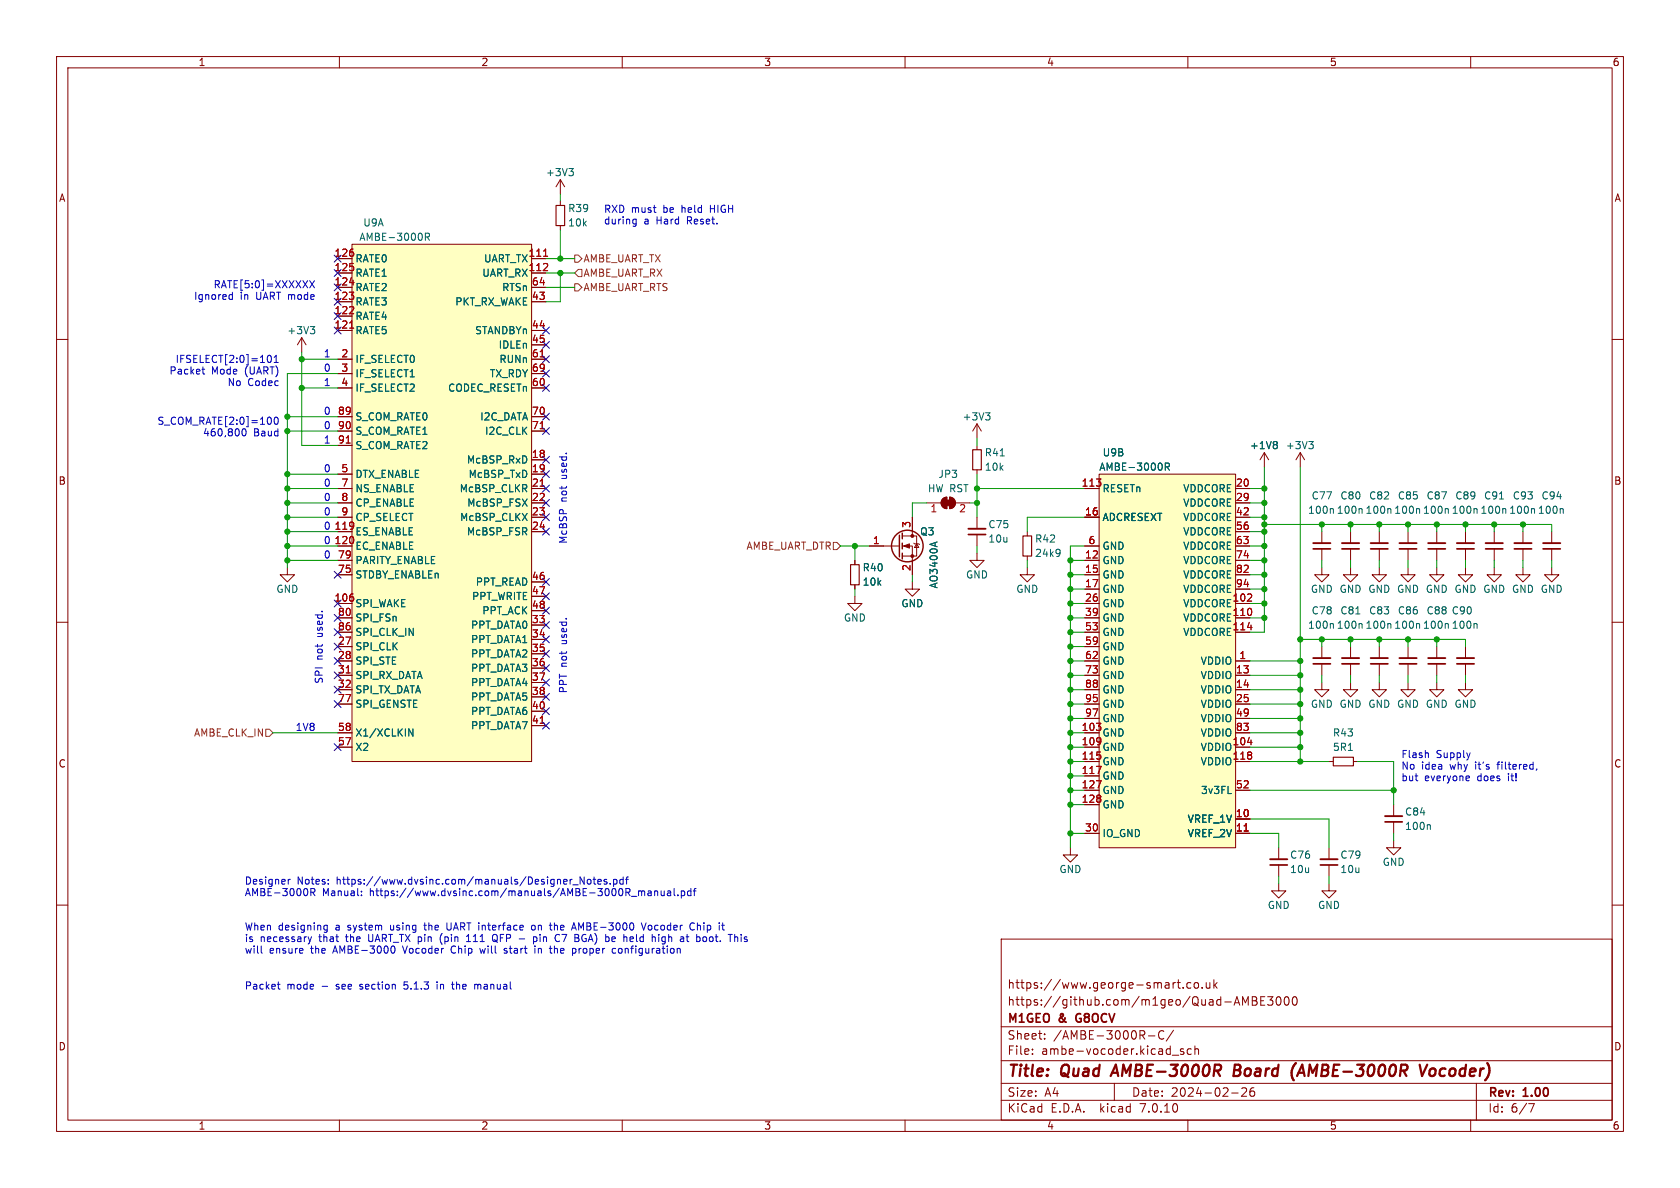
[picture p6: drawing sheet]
<svg xmlns="http://www.w3.org/2000/svg" width="297mm" height="210mm" viewBox="0 0 297 210" stroke-linecap="round" stroke-linejoin="round" font-family="sans-serif">
<g fill="none" stroke="#840000" stroke-width=".18">
<path d="M10 10h277v190h-277zM12 12h273v186h-273zM60 10v2M110 10v2M160 10v2M210 10v2M260 10v2M99.1 31.8l-.8 1.2M99.1 31.8v2.5M99.1 35.6v.7M99.1 39.9v.7M99.1 31.8l.7 1.2"/>
<path d="M10 60h2M53.3 59.7l-.7 1.3M53.3 59.7v2.5M53.3 59.7l.8 1.3M62.2 43.2h31.8v91.4h-31.8zM94 53.3h2.5M94 58.4h2.5M94 50.8h2.5M285 60h2M59.7 63.5h2.5M59.7 66h2.5M59.7 68.6h2.5"/>
<path d="M59.7 73.7h2.5M59.7 76.2h2.5M59.7 78.7h2.5M94 63.5h2.5M94 66h2.5M94 68.6h2.5M94 61h2.5M94 73.7h2.5M94 76.2h2.5M172.7 74.9v2.6M172.7 78.7v.8M172.7 74.9l-.7 1.3"/>
<path d="M172.7 74.9l.8 1.3M59.7 88.9h2.5M59.7 99.1h2.5M59.7 91.4h2.5M59.7 86.4h2.5M59.7 83.8h2.5M94 88.9h2.5M94 91.4h2.5M94 86.4h2.5M94 94h2.5M94 81.3h2.5M94 83.8h2.5"/>
<path d="M151.1 99.1v.7M153.7 96.5h5.3M159.5 96.5h1.8v5.1M159.5 94.7h2.6v3.6h-2.6M161.3 91.4v3.3M161.5 96l.2 .1h.7l.2 .2M162.1 96.1l.3 .7h-.7zM163.8 88.9h2.6M166.7 88.2l.7-.3v2a1.02 1.02 0 0 1-1-.6 1.02 1.02 0 0 1 .3-1.1zM167.9 87.9a1.02 1.02 0 0 1 1 1 1.02 1.02 0 0 1-1 1zM168.9 88.9h2.5M172.7 97.8v1.3h1.3l-1.3 1.2-1.3-1.2h1.3"/>
<path d="M172.7 83.1v.7M172.7 91.4v2.1M172.7 94.5v2M181.6 94v.7M181.6 98.3v.8M191.8 96.5h2.5M191.8 99.1h2.5M191.8 91.4h2.5M194.3 83.8h24.1v66.1h-24.1zM218.4 96.5h2.6M218.4 88.9h2.6M218.4 99.1h2.6"/>
<path d="M218.4 91.4h2.6M218.4 86.4h2.6M218.4 94h2.6M223.5 80l-.7 1.3M223.5 80v2.6M223.5 80l.8 1.3M229.9 80l-.8 1.3M229.9 80v2.6M229.9 80l.7 1.3M233.7 94v2M233.7 97v2.1M238.8 94v2"/>
<path d="M238.8 97v2.1M243.8 94v2M243.8 97v2.1M248.9 94v2M248.9 97v2.1M254 94v2M254 97v2.1M259.1 94v2M259.1 97v2.1M264.2 94v2M264.2 97v2.1M269.2 94v2"/>
<path d="M269.2 97v2.1M274.3 94v2M274.3 97v2.1M10 110h2M50.8 100.3v1.3h-1.3l1.3 1.3 1.3-1.3h-1.3M59.7 116.8h2.5M59.7 119.4h2.5M59.7 101.6h2.5M59.7 109.2h2.5M59.7 111.8h2.5M59.7 114.3h2.5M94 110.5h2.5"/>
<path d="M94 113h2.5M94 115.6h2.5M94 118.1h2.5M94 102.9h2.5M94 105.4h2.5M94 108h2.5M151.1 105.4v1.3h-1.2l1.2 1.3 1.3-1.3h-1.3M151.1 103.4v.7M161.3 102.9v1.2h1.3l-1.3 1.3-1.3-1.3h1.3M181.6 100.3v1.3h-1.3l1.3 1.3 1.3-1.3h-1.3M191.8 116.8h2.5M191.8 119.4h2.5"/>
<path d="M191.8 101.6h2.5M191.8 104.1h2.5M191.8 106.7h2.5M191.8 109.2h2.5M191.8 111.8h2.5M191.8 114.3h2.5M218.4 116.8h2.6M218.4 119.4h2.6M218.4 101.6h2.6M218.4 104.1h2.6M233.7 100.3v1.3h1.2l-1.2 1.3-1.3-1.3h1.3M233.7 114.3v2"/>
<path d="M233.7 117.3v2.1M238.8 100.3v1.3h1.2l-1.2 1.3-1.3-1.3h1.3M238.8 114.3v2M238.8 117.3v2.1M243.8 100.3v1.3h1.3l-1.3 1.3-1.2-1.3h1.2M243.8 114.3v2M243.8 117.3v2.1M248.9 100.3v1.3h1.3l-1.3 1.3-1.3-1.3h1.3M248.9 114.3v2M248.9 117.3v2.1M254 100.3v1.3h1.3l-1.3 1.3-1.3-1.3h1.3M254 114.3v2"/>
<path d="M254 117.3v2.1M259.1 100.3v1.3h1.2l-1.2 1.3-1.3-1.3h1.3M259.1 114.3v2M259.1 117.3v2.1M264.2 100.3v1.3h1.2l-1.2 1.3-1.3-1.3h1.3M269.2 100.3v1.3h1.3l-1.3 1.3-1.2-1.3h1.2M274.3 100.3v1.3h1.3l-1.3 1.3-1.3-1.3h1.3M285 110h2M59.7 121.9h2.5M59.7 124.5h2.5M59.7 129.5h2.5M59.7 132.1h2.5"/>
<path d="M94 120.7h2.5M94 123.2h2.5M94 125.7h2.5M94 128.3h2.5M191.8 121.9h2.5M191.8 124.5h2.5M191.8 127h2.5M218.4 121.9h2.6M218.4 124.5h2.6M218.4 127h2.6M218.4 139.7h2.6M218.4 129.5h2.6"/>
<path d="M233.7 120.7v1.2h1.2l-1.2 1.3-1.3-1.3h1.3M234.9 134.6h.8M238.8 120.7v1.2h1.2l-1.2 1.3-1.3-1.3h1.3M239.3 134.6h.7M243.8 120.7v1.2h1.3l-1.3 1.3-1.2-1.3h1.2M248.9 120.7v1.2h1.3l-1.3 1.3-1.3-1.3h1.3M254 120.7v1.2h1.3l-1.3 1.3-1.3-1.3h1.3M259.1 120.7v1.2h1.2l-1.2 1.3-1.3-1.3h1.3M10 160h2M189.2 149.9v1.2h1.3l-1.3 1.3-1.2-1.3h1.2M191.8 147.3h2.5M218.4 144.8h2.6"/>
<path d="M218.4 147.3h2.6M226.1 156.2v1.3h1.2l-1.2 1.3-1.3-1.3h1.3M226.1 149.9v2M226.1 152.9v2M234.9 156.2v1.3h1.3l-1.3 1.3-1.2-1.3h1.2M234.9 149.9v2M234.9 152.9v2M246.4 148.6v1.3h-1.3l1.3 1.2 1.2-1.2h-1.2M246.4 142.2v2.1M246.4 145.3v2M285 160h2M177 166h108v32h-108z"/>
<path d="M208.1 173.7h.6M208.3 173.2v1.3l.4 .2M209.2 174.6v.1M210.5 173.8l-.4-.1-.3 .3v.4l.2 .2h.5M211.2 173.8l.2-.1 .4 .1 .1 .6-.2 .2-.3 .1-.2-.1zM212.5 174.6v.1M213.2 173.7l.1 .9 .4 .1 .2-.1M213.9 173.7v1M214.6 173.2v1.5M214.7 174.1l.5 .6M215.2 173.7l-.6 .6M218.7 176.2l.5 1.5"/>
<path d="M219.7 177.7v-1.5l.5 1.1 .5-1.1v1.5M221.4 176.2h.5l.2 .1 .1 .3-.3 .3a.4 .4 0 0 1 .4 .4 .4 .4 0 0 1-.3 .4h-.6zM221.4 176.9h.5M222.9 176.9h.5M223.6 176.2h-.7v1.5h.7M224.1 176.2h.9l-.5 .6 .5 .1v.7l-.3 .1h-.4l-.2-.1M225.7 176.3l.3-.1a.81 .81 0 0 1 .5 .6 .81 .81 0 0 1-.3 .8l-.1 .1a.81 .81 0 0 1-.4-1.4zM227.2 176.3l.2-.1a.81 .81 0 0 1 .6 .6 .81 .81 0 0 1-.3 .8l-.2 .1a.81 .81 0 0 1-.6-.6 .81 .81 0 0 1 .3-.8zM228.6 176.3l.2-.1a.81 .81 0 0 1 .6 .6 .81 .81 0 0 1-.3 .8l-.1 .1a.81 .81 0 0 1-.4-1.4zM60 198v2M110 198v2M160 198v2"/>
<path d="M177 194.5h108M177 191.5h108M177 187.5h108M177 181.5h108M182.5 186.3v.1M182.5 185.5v.1M184.7 183.6v.1M184.7 182.8v.1M197 191.5v3M203 183.1h1.2M205.7 182.3a.6 .6 0 0 0-.7 0 .6 .6 0 0 0-.2 .8 .56 .56 0 0 0 .3 .5 .56 .56 0 0 0 .6 0M207.2 186.5h1.2"/>
<path d="M207.5 182.1l-1.3 2M209.2 185.5l-.3-.1-.2 .2v.2l.5 .2v.3h-.5M210 198v2M210.6 185.5l-.4-.1-.3 .3v.4l.1 .2h.6M211.2 185.5l.3-.1 .3 .1 .1 .9M211.2 184.9v1.5M217.7 193.2h1.2M219.5 192.4l.6-.1 .2 .1 .1 .3-.9 1.1h.9M221.7 192.3a.59 .59 0 0 0-.7 .6v.6l.1 .2 .4 .1 .2-.1 .1-.5-.1-.3h-.5l-.2 .3M260 198v2M261 191.5v6.5M270.2 195.1h1l-.6 1.5"/>
</g>
<path d="M197.3 188.2l-1 2M218.2 189.2h.7M218.9 189.2l.2 .1M219 188.2h-.7l-.2 2 .9-.1M219.1 189.1l-.2 .1M229.1 187.9l-.1 .1M229.6 189.6h.9M230.2 188.2l-.9 2M251 188.2l.4 2 .9-2M252.9 189.1a.52 .52 0 0 1 .5-.2 .52 .52 0 0 1 .4 .4l-.1 .5a.55 .55 0 0 1-.5 .4 .55 .55 0 0 1-.5-.4z" fill="none" stroke="#840000" stroke-width=".4"/>
<g fill="none" stroke="#840000" stroke-width=".3">
<path d="M171.2 94.5h3M232.2 97h3M237.2 97h3.1M242.3 97h3.1M247.4 97h3M252.5 97h3M257.6 97h3M262.6 97h3.1M267.7 97h3.1M272.8 97h3M232.2 117.3h3M237.2 117.3h3.1"/>
<path d="M242.3 117.3h3.1M247.4 117.3h3M252.5 117.3h3M257.6 117.3h3M224.5 152.9h3.1M233.4 152.9h3.1M244.9 145.3h3M190.3 179.4l-.1 .4 .1 .7"/>
</g>
<g fill="none" stroke="#006464" stroke-width=".18">
<path d="M100.6 29.8h.8l-.5 .5M101.1 30.3l.3 .2v.3l-.3 .3M54.9 57.7h.7l-.4 .5M55.4 58.2l.2 .3v.3l-.2 .2M75.2 41.9l.6-.1 .1-.2v-.3l-.7-.1v1.3M75.5 41.9l.4 .6M174.2 73h.8l-.4 .5M174.8 73.5l.2 .2v.3l-.2 .2M225.6 78l.2 .3-.2 .3 .2 .2v.3l-.2 .2M231.4 78h.8l-.5 .5M231.9 78.5l.3 .3v.3l-.3 .2M165.7 95.8l-1.3 .4"/>
<path d="M176.8 80.6h.7M187.2 97.1l.1 .1a1.07 1.07 0 0 1-.1 1M187.4 97.6l-.2 .3M206 82.5h.6l.1-.2v-.3l-.7-.1v1.2M206.3 82.5l.4 .6M265.1 88.2h.7M276.2 89.9l.2 .2v.6M239.7 108.5h.7M260.9 110.2l.2 .2v.7M73 128.8v1.3l-.7-1.3v1.3M238.4 132.7h.7M252.7 145.8l.2 .2v.6"/>
</g>
<g fill="none" stroke="#840000" stroke-width=".33">
<path d="M171.2 93.5h3M232.2 96h3M237.2 96h3.1M242.3 96h3.1M247.4 96h3M252.5 96h3M257.6 96h3M262.6 96h3.1M267.7 96h3.1M272.8 96h3M232.2 116.3h3M237.2 116.3h3.1"/>
<path d="M242.3 116.3h3.1M247.4 116.3h3M252.5 116.3h3M257.6 116.3h3M224.5 151.9h3.1M233.4 151.9h3.1M244.9 144.3h3"/>
</g>
<path d="M98.3 36.3h1.5v3.6h-1.5zM172 79.5h1.5v3.6h-1.5zM150.4 99.8h1.5v3.6h-1.5zM180.8 94.7h1.6v3.6h-1.6zM235.7 133.9h3.6v1.5h-3.6z" fill="none" stroke="#840000" stroke-width=".2"/>
<g fill="none" stroke="#840000" stroke-width=".25">
<path d="M159 94.6v3.8M159.5 94.2v1.1M159.5 96v1M159.5 97.8v1"/>
<circle cx="160.4" cy="96.5" r="2.79"/>
</g>
<g fill="#840000" stroke="#840000" stroke-width=".18">
<path d="M159.8 96.5l1-.4v.8z"/>
<path d="M167.1 88.4h1v1h-1z"/>
<path d="M166.7 88.2l.7-.3v2a1.02 1.02 0 0 1-1-.6 1.02 1.02 0 0 1 .3-1.1z"/>
<path d="M167.9 87.9a1.02 1.02 0 0 1 1 1 1.02 1.02 0 0 1-1 1z"/>
<circle cx="161.3" cy="98.3" r=".25"/>
<circle cx="161.3" cy="94.7" r=".25"/>
</g>
<g fill="#ffffc2" stroke="#ffffc2" stroke-width=".18">
<path d="M194.3 83.8h24.1v66.1h-24.1z"/>
<path d="M62.2 43.2h31.8v91.4h-31.8z"/>
</g>
<g fill="none" stroke="#a90000" stroke-width=".18">
<path d="M61.7 55.5h.8M61.8 58h.7M61.8 50h.8M96 47.8h.8M96.1 45.3h.7M96.8 46.7v.4M61.2 78.3h.7M95.5 63.1h.7M95.5 75.8h.7M95.5 85.9h.7M61.2 119h.7M220.5 106.3h.8"/>
<path d="M220.6 110.9h.7M221.2 105.1v.4M95.5 127.9h.7M193.8 135.5h.9l-.6 1.2M193.8 138h.9l-.6 1.3M220.6 131.2h.7M220 146.9h.7"/>
</g>
<path d="M101.6 50.2h.6l.7 .6-.7 .6h-.6zM101.6 45.1h.6l.7 .6-.7 .7h-.6zM101.6 48.3l.6-.7h.7v1.3h-.7zM147.3 95.9h.7l.6 .6-.6 .7h-.7zM47 128.9h.6l.7 .6-.7 .7h-.6z" fill="none" stroke="#725600" stroke-width=".18"/>
<g fill="none" stroke="#0000c2" stroke-width=".18">
<path d="M112.1 38.7l.4 .1M112.5 38.7v1.1l-.2 .2h-.3M112.5 39.5l-.4 .1M40.7 52.1h.4M41.1 51.7v1.2M41.1 52.9h-.4M54.8 49.6l.8 1.3M55.6 49.6l-.8 1.3M35.7 65.3h.5M35.9 64.9v1l.3 .2M42.8 76v.6l.1 .3 .2 .2 .3-.3v-.8M47.4 62.9l.2-.1a.68 .68 0 0 1 .4 .6 .68 .68 0 0 1-.4 .7l-.2-.1-.1-.4z"/>
<path d="M47.7 73.7a.79 .79 0 0 1 0 1.3M48.5 64.1h.7M48.5 63.2l.3-.4v1.3M48.6 73.8l.2-.1a.68 .68 0 0 1 .4 .7 .68 .68 0 0 1-.4 .6 .84 .84 0 0 1-.2-1.2zM252.5 133.1v.8M259.6 137.2l.2 .3-.6 .1M259.7 138h-.1M271.7 135.9l-.1 .3M51 155.4v.9M51.3 155.4l-.3 .3M55 157.1v1.2M55.3 157.7l.4 .6"/>
<path d="M55.4 157.1l.3 .2-.1 .3-.6 .1M58 156.2v.1M58 155.5v.1M63.9 158.2v.1M63.9 157.6v.1M101.3 156.4h.9M103.3 155v1.3l-.8-1.3v1.3M103.9 155.6l.2-.2 .3 .2 .1 .4-.1 .2-.3 .1-.2-.1zM104.8 155.4h.5M105 155v1.1l.3 .2M105.7 155.9l.6-.2-.1-.2-.3-.1-.2 .2 .1 .6h.4M107.3 155.5l-.3-.1-.2 .2v.2l.5 .1v.3h-.5"/>
<path d="M107.9 156.2v.1M108.5 155.5l.3-.1 .3 .3-.1 .5h-.5M108.5 155.4v1.3M110.2 155.5l-.4-.1-.2 .3 .1 .5h.5M110.2 155v1.3M110.6 155.4h.5M111.1 155l-.3 .2v1.1M112.9 157.5v.8M112.9 157.6l.4-.1 .1 .2M113.4 157.7l.2-.2 .3 .1 .1 .7M113.4 157.7v.6M114.6 157.6h.5v.7"/>
<path d="M115.1 157.8l-.4 .1-.2 .1 .2 .3h.4M115.7 157.6l.2-.1 .3 .1 .1 .7M115.7 157.5v.8M116.9 157.5v.8h.3l.2-.1M117.4 157.5v.8M118 157.6h.5l.1 .7M118.6 157.8l-.5 .1-.1 .1 .1 .3h.5M119.2 157.1v1.1l.2 .1M119.8 158.2v.1M120.4 157.6l.4-.1 .3 .2-.2 .6h-.5M120.4 157.5v1.3M122.1 157.6l-.3-.1-.3 .2 .2 .6h.4"/>
<path d="M122.1 157.1v1.2M122.6 157.5h.4M123 157.1l-.3 .1v1.1M46.2 167.2v1.1l.2 .2M49 174h.5M49.2 173.6v1.1l.3 .1M54.5 165.6l.3 .9M54.8 166.5l-.2 .3M55.1 165.6l-.3 .9M57.3 164.2l.2 .2 .4-.1M57.9 163.6v1l-.2 .2M57.9 163.6h-.4l-.2 .2"/>
<path d="M69.8 167.5v.8l-.3 .2-.2-.1M71.2 167.2l.4 1.3M71.4 174.7l.2 .1M72.1 173.6h-.6l-.1 .6 .2-.1M74.9 163.6h.5M75.1 163.1l.1 1.2M77.3 173.6v.1M77.3 174v.8M78.1 165.1a1.49 1.49 0 0 0 0 1.8M79 163.1v1.1l.3 .2h.2M79.8 167.5l-.1 .5 .3 .4M79.8 174h.5"/>
<path d="M80 173.6v1.1l.3 .1M82.5 166.5h.7M82.5 165.5l.3-.3v1.3M84 174.1l.3-.1 .2 .2M84.5 174.2v.6M84.6 174l-.1 .2M84.8 167.6l.3 .9 .2-.6M87.3 166.1l.6 .4M87.4 165.2h-.2a.81 .81 0 0 0 .2 1.3l.5-.2M87.6 165.2l.3 .2M89.6 167.7l-.3-.1-.2 .3 .6 .4M89.7 168.3l-.2 .2-.4-.1"/>
<path d="M94 163.7l.2-.1 .4 .1v.5l-.1 .1-.3 .1-.2-.1zM94.3 165.7l.4-.1 .2 .2-.1 .6h-.5M94.6 167.2v.1M94.6 167.6v.9M95.2 167.6v.9M95.3 167.6l-.1 .2M95.5 165.2v.1M98 163.1v1.3M98 167.2v1.3M98.2 163.6l-.2 .1M98.2 167.6l-.2 .2M98.7 165.2l.2 .1"/>
<path d="M98.9 166.3l-.2 .2M101.2 164h.6M101.5 163.1l.4 1.3M101.7 167.7l.1 .2-.1 .5M103.3 165.2a.68 .68 0 0 0-.5 .6 .68 .68 0 0 0 .5 .7M108.4 165.6l.3 .1 .1 .2-.6 .1M108.5 167.6l.3 .1M108.7 166.4l-.3 .1M108.8 168.4l-.3 .1M109.7 167.6l-.3 .1-.1 .2 .1 .5 .3 .1M111.8 165.6l.2 .3-.6 .1M111.9 166.4l-.1 .1"/>
<path d="M113.4 163.1l.4 1.3 .4-1.3M114.8 163.6l-.2 .2v.4l.2 .2M117.5 165.6h-.3l-.2 .2 .1 .5 .4 .2M122.5 163.1l.2 .2M122.7 164.3l-.2 .1M123.3 163.1v1.3M123.7 163.6l-.4 .1M125.8 165.6l-.3 .1-.1 .1 .1 .5 .3 .2M131 165.2v.1M131 165.6v.9"/>
</g>
<g fill="none" stroke="#009600" stroke-width=".18">
<path d="M99.1 34.3v1.3M96.5 48.3h5.1M96.5 50.8h5.1M96.5 45.7h5.1M99.1 48.3v5h-2.6M99.1 40.6v5.1M50.8 73.7h8.9M50.8 76.2h8.9M53.3 62.2v16.5h6.4M53.3 68.6h6.4M53.3 63.5h6.4M59.7 66h-8.9v34.3"/>
<path d="M172.7 77.5v1.2M50.8 86.4h8.9M50.8 88.9h8.9M50.8 83.8h8.9M50.8 96.5h8.9M50.8 99.1h8.9M50.8 91.4h8.9M50.8 94h8.9M148.6 96.5h5.1M151.1 96.5v2.6M163.8 88.9h-2.5v2.5M171.4 88.9h1.3"/>
<path d="M172.7 83.8v7.6M172.7 96.5v1.3M172.7 86.4h19.1M181.6 99.1v1.2M189.2 99.1h2.6M191.8 96.5h-2.6v53.4M191.8 91.4h-10.2v2.6M221 86.4h2.5M221 88.9h2.5M221 96.5h2.5M221 99.1h2.5M221 91.4h2.5"/>
<path d="M221 94h2.5M223.5 82.6v29.2h-2.5M223.5 92.7h50.8v1.3M229.9 82.6v52M233.7 92.7v1.3M233.7 99.1v1.2M238.8 92.7v1.3M238.8 99.1v1.2M243.8 92.7v1.3M243.8 99.1v1.2M248.9 92.7v1.3M248.9 99.1v1.2"/>
<path d="M254 92.7v1.3M254 99.1v1.2M259.1 92.7v1.3M259.1 99.1v1.2M264.2 92.7v1.3M264.2 99.1v1.2M269.2 92.7v1.3M269.2 99.1v1.2M274.3 99.1v1.2M151.1 104.1v1.3M161.3 101.6v1.3M189.2 114.3h2.6"/>
<path d="M189.2 116.8h2.6M189.2 111.8h2.6M189.2 104.1h2.6M189.2 101.6h2.6M189.2 119.4h2.6M189.2 109.2h2.6M189.2 106.7h2.6M221 116.8h8.9M221 104.1h2.5M221 101.6h2.5M221 119.4h8.9M221 109.2h2.5"/>
<path d="M221 106.7h2.5M229.9 113h29.2v1.3M233.7 113v1.3M233.7 119.4v1.3M238.8 113v1.3M238.8 119.4v1.3M243.8 113v1.3M243.8 119.4v1.3M248.9 113v1.3M248.9 119.4v1.3M254 113v1.3M254 119.4v1.3"/>
<path d="M259.1 119.4v1.3M48.3 129.5h11.4M189.2 129.5h2.6M189.2 132.1h2.6M189.2 121.9h2.6M189.2 139.7h2.6M189.2 127h2.6M189.2 124.5h2.6M189.2 134.6h2.6M189.2 137.2h2.6M221 129.5h8.9M221 132.1h8.9"/>
<path d="M221 121.9h8.9M221 139.7h25.4M221 127h8.9M221 124.5h8.9M221 134.6h13.9M240 134.6h6.4v7.6M189.2 142.2h2.6M189.2 147.3h2.6M221 147.3h5.1v2.6M221 144.8h13.9v5.1M226.1 154.9v1.3M234.9 154.9v1.3"/>
<path d="M246.4 147.3v1.3"/>
</g>
<g fill="none" stroke="#000084" stroke-width=".18">
<path d="M59.1 52.7l1.2 1.2M59.1 57.8l1.2 1.2M59.1 55.3l1.2 1.2M59.1 50.2l1.2 1.2M59.1 45.1l1.2 1.2M59.1 47.7l1.2 1.2M60.3 52.7l-1.2 1.2M60.3 57.8l-1.2 1.2M60.3 55.3l-1.2 1.2M60.3 50.2l-1.2 1.2M60.3 45.1l-1.2 1.2M60.3 47.7l-1.2 1.2"/>
<path d="M95.9 57.8l1.2 1.2M97.1 57.8l-1.2 1.2M95.9 73.1l1.2 1.2M95.9 68l1.2 1.2M95.9 65.4l1.2 1.2M95.9 60.4l1.2 1.2M95.9 75.6l1.2 1.2M95.9 62.9l1.2 1.2M97.1 73.1l-1.2 1.2M97.1 68l-1.2 1.2M97.1 65.4l-1.2 1.2M97.1 60.4l-1.2 1.2"/>
<path d="M97.1 75.6l-1.2 1.2M97.1 62.9l-1.2 1.2M95.9 85.8l1.2 1.2M95.9 80.7l1.2 1.2M95.9 93.4l1.2 1.2M95.9 88.3l1.2 1.2M95.9 90.8l1.2 1.2M95.9 83.2l1.2 1.2M97.1 85.8l-1.2 1.2M97.1 80.7l-1.2 1.2M97.1 93.4l-1.2 1.2M97.1 88.3l-1.2 1.2"/>
<path d="M97.1 90.8l-1.2 1.2M97.1 83.2l-1.2 1.2M59.1 113.7l1.2 1.2M59.1 108.6l1.2 1.2M59.1 111.2l1.2 1.2M59.1 116.2l1.2 1.2M59.1 118.8l1.2 1.2M59.1 106.1l1.2 1.2M59.1 101l1.2 1.2M60.3 113.7l-1.2 1.2M60.3 108.6l-1.2 1.2M60.3 111.2l-1.2 1.2"/>
<path d="M60.3 116.2l-1.2 1.2M60.3 118.8l-1.2 1.2M60.3 106.1l-1.2 1.2M60.3 101l-1.2 1.2M95.9 112.4l1.2 1.2M95.9 107.3l1.2 1.3M95.9 102.3l1.2 1.2M95.9 109.9l1.2 1.2M95.9 117.5l1.2 1.2M95.9 104.8l1.2 1.2M95.9 115l1.2 1.2M97.1 112.4l-1.2 1.2"/>
<path d="M97.1 107.3l-1.2 1.3M97.1 102.3l-1.2 1.2M97.1 109.9l-1.2 1.2M97.1 117.5l-1.2 1.2M97.1 104.8l-1.2 1.2M97.1 115l-1.2 1.2M59.1 123.9l1.2 1.2M59.1 131.5l1.2 1.2M59.1 121.3l1.2 1.2M60.3 123.9l-1.2 1.2M60.3 131.5l-1.2 1.2M60.3 121.3l-1.2 1.2"/>
<path d="M95.9 125.1l1.2 1.2M95.9 122.6l1.2 1.2M95.9 127.7l1.2 1.2M95.9 120l1.2 1.3M97.1 125.1l-1.2 1.2M97.1 122.6l-1.2 1.2M97.1 127.7l-1.2 1.2M97.1 120l-1.2 1.3"/>
</g>
<g fill="#009600" stroke="#009600" stroke-width=".18">
<circle cx="189.2" cy="116.8" r=".46"/>
<circle cx="189.2" cy="121.9" r=".46"/>
<circle cx="189.2" cy="111.8" r=".46"/>
<circle cx="189.2" cy="119.4" r=".46"/>
<circle cx="172.7" cy="88.9" r=".46"/>
<circle cx="172.7" cy="86.4" r=".46"/>
<circle cx="50.8" cy="83.8" r=".46"/>
<circle cx="53.3" cy="68.6" r=".46"/>
<circle cx="50.8" cy="73.7" r=".46"/>
<circle cx="53.3" cy="63.5" r=".46"/>
<circle cx="50.8" cy="76.2" r=".46"/>
<circle cx="50.8" cy="94" r=".46"/>
<circle cx="50.8" cy="86.4" r=".46"/>
<circle cx="50.8" cy="88.9" r=".46"/>
<circle cx="50.8" cy="91.4" r=".46"/>
<circle cx="50.8" cy="99.1" r=".46"/>
<circle cx="50.8" cy="96.5" r=".46"/>
<circle cx="189.2" cy="114.3" r=".46"/>
<circle cx="189.2" cy="99.1" r=".46"/>
<circle cx="189.2" cy="101.6" r=".46"/>
<circle cx="189.2" cy="106.7" r=".46"/>
<circle cx="99.1" cy="45.7" r=".46"/>
<circle cx="99.1" cy="48.3" r=".46"/>
<circle cx="151.1" cy="96.5" r=".46"/>
<circle cx="229.9" cy="127" r=".46"/>
<circle cx="229.9" cy="124.5" r=".46"/>
<circle cx="229.9" cy="121.9" r=".46"/>
<circle cx="223.5" cy="101.6" r=".46"/>
<circle cx="223.5" cy="109.2" r=".46"/>
<circle cx="223.5" cy="104.1" r=".46"/>
<circle cx="223.5" cy="106.7" r=".46"/>
<circle cx="229.9" cy="113" r=".46"/>
<circle cx="229.9" cy="129.5" r=".46"/>
<circle cx="229.9" cy="116.8" r=".46"/>
<circle cx="229.9" cy="119.4" r=".46"/>
<circle cx="233.7" cy="113" r=".46"/>
<circle cx="254" cy="92.7" r=".46"/>
<circle cx="259.1" cy="92.7" r=".46"/>
<circle cx="264.2" cy="92.7" r=".46"/>
<circle cx="269.2" cy="92.7" r=".46"/>
<circle cx="248.9" cy="92.7" r=".46"/>
<circle cx="189.2" cy="137.2" r=".46"/>
<circle cx="189.2" cy="139.7" r=".46"/>
<circle cx="189.2" cy="129.5" r=".46"/>
<circle cx="189.2" cy="127" r=".46"/>
<circle cx="189.2" cy="134.6" r=".46"/>
<circle cx="189.2" cy="132.1" r=".46"/>
<circle cx="189.2" cy="124.5" r=".46"/>
<circle cx="189.2" cy="142.2" r=".46"/>
<circle cx="189.2" cy="147.3" r=".46"/>
<circle cx="189.2" cy="104.1" r=".46"/>
<circle cx="189.2" cy="109.2" r=".46"/>
<circle cx="229.9" cy="134.6" r=".46"/>
<circle cx="229.9" cy="132.1" r=".46"/>
<circle cx="246.4" cy="139.7" r=".46"/>
<circle cx="223.5" cy="92.7" r=".46"/>
<circle cx="223.5" cy="96.5" r=".46"/>
<circle cx="223.5" cy="94" r=".46"/>
<circle cx="238.8" cy="92.7" r=".46"/>
<circle cx="243.8" cy="92.7" r=".46"/>
<circle cx="223.5" cy="86.4" r=".46"/>
<circle cx="233.7" cy="92.7" r=".46"/>
<circle cx="223.5" cy="99.1" r=".46"/>
<circle cx="223.5" cy="91.4" r=".46"/>
<circle cx="223.5" cy="88.9" r=".46"/>
<circle cx="254" cy="113" r=".46"/>
<circle cx="243.8" cy="113" r=".46"/>
<circle cx="238.8" cy="113" r=".46"/>
<circle cx="248.9" cy="113" r=".46"/>
</g>
<g font-size="2.8" fill="#840000">
<text x="178" y="190.9">Title:</text>
<text x="187.7" y="190.9">Quad</text>
<text x="197.5" y="190.9">AMBE-3000R</text>
<text x="219.7" y="190.9">Board</text>
<text x="230.7" y="190.9">(AMBE-3000R</text>
<text x="254.3" y="190.9">Vocoder)</text>
</g>
<g font-size="2.1" fill="#840000">
<text x="178" y="178">https://github.com/m1geo/Quad-AMBE3000</text>
<text x="178" y="175">https://www.george-smart.co.uk</text>
<text x="178" y="184">Sheet:</text>
<text x="178" y="181.2">M1GEO</text>
<text x="186.2" y="184">/AMBE-3000R-C/</text>
<text x="187.3" y="181.2">&amp;</text>
<text x="190.9" y="181.2">G8OCV</text>
<text x="178" y="186.7">File:</text>
<text x="184.1" y="186.7">ambe-vocoder.kicad_sch</text>
<text x="178" y="196.9">KiCad</text>
<text x="178" y="194.1">Size:</text>
<text x="184.7" y="194.1">A4</text>
<text x="185.7" y="196.9">E.D.A.</text>
<text x="194.6" y="196.9">kicad</text>
<text x="200" y="194.1">Date:</text>
<text x="201.8" y="196.9">7.0.10</text>
<text x="207" y="194.1">2024-02-26</text>
<text x="263" y="194.3">Rev:</text>
<text x="263" y="196.9">Id:</text>
<text x="267.1" y="196.9">6/7</text>
<text x="269.4" y="194.3">1.00</text>
</g>
<g font-size="1.8" fill="#840000">
<text x="35" y="11.9">1</text>
<text x="85" y="11.9">2</text>
<text x="135" y="11.9">3</text>
<text x="185" y="11.9">4</text>
<text x="235" y="11.9">5</text>
<text x="285" y="11.9">6</text>
<text x="10.3" y="35.9">A</text>
<text x="285.3" y="35.9">A</text>
<text x="10.3" y="85.9">B</text>
<text x="285.3" y="85.9">B</text>
<text x="10.3" y="135.9">C</text>
<text x="285.3" y="135.9">C</text>
<text x="10.3" y="185.9">D</text>
<text x="285.3" y="185.9">D</text>
<text x="35" y="199.9">1</text>
<text x="85" y="199.9">2</text>
<text x="135" y="199.9">3</text>
<text x="185" y="199.9">4</text>
<text x="235" y="199.9">5</text>
<text x="285" y="199.9">6</text>
</g>
<g font-size="1.8" fill="#006464">
<text x="96.4" y="31.3">+3V3</text>
<text x="64.1" y="40.2">U9A</text>
<text x="100.3" y="40.2">10k</text>
<text x="100.3" y="37.7">R39</text>
<text x="62.7" y="46.6">RATE0</text>
<text x="63.4" y="42.8">AMBE-3000R</text>
<text x="85.5" y="46.6">UART_TX</text>
<text x="62.7" y="51.7">RATE2</text>
<text x="62.7" y="49.1">RATE1</text>
<text x="85.2" y="49.1">UART_RX</text>
<text x="88.7" y="51.7">RTSn</text>
<text x="50.7" y="59.3">+3V3</text>
<text x="62.7" y="59.3">RATE5</text>
<text x="62.7" y="56.7">RATE4</text>
<text x="62.7" y="54.2">RATE3</text>
<text x="80.4" y="54.2">PKT_RX_WAKE</text>
<text x="83.9" y="59.3">STANDBYn</text>
<text x="62.7" y="64.4">IF_SELECT0</text>
<text x="88.1" y="61.8">IDLEn</text>
<text x="88.2" y="64.4">RUNn</text>
<text x="62.7" y="66.9">IF_SELECT1</text>
<text x="62.7" y="69.4">IF_SELECT2</text>
<text x="79.1" y="69.4">CODEC_RESETn</text>
<text x="86.5" y="66.9">TX_RDY</text>
<text x="62.7" y="74.5">S_COM_RATE0</text>
<text x="62.7" y="77.1">S_COM_RATE1</text>
<text x="84.8" y="74.5">I2C_DATA</text>
<text x="85.6" y="77.1">I2C_CLK</text>
<text x="170.1" y="74.5">+3V3</text>
<text x="62.7" y="79.6">S_COM_RATE2</text>
<text x="82.4" y="82.1">McBSP_RxD</text>
<text x="174" y="83.4">10k</text>
<text x="174" y="80.9">R41</text>
<text x="194.2" y="83.4">AMBE-3000R</text>
<text x="194.8" y="80.9">U9B</text>
<text x="220.9" y="79.6">+1V8</text>
<text x="227.2" y="79.6">+3V3</text>
<text x="62.7" y="84.7">DTX_ENABLE</text>
<text x="62.7" y="87.2">NS_ENABLE</text>
<text x="62.7" y="89.8">CP_ENABLE</text>
<text x="81.2" y="87.2">McBSP_CLKR</text>
<text x="82.5" y="89.8">McBSP_FSX</text>
<text x="82.7" y="84.7">McBSP_TxD</text>
<text x="163.9" y="87.2">HW RST</text>
<text x="165.8" y="84.7">JP3</text>
<text x="194.8" y="87.2">RESETn</text>
<text x="209.1" y="87.2">VDDCORE</text>
<text x="209.1" y="89.8">VDDCORE</text>
<text x="231.8" y="88.5">C77</text>
<text x="236.9" y="88.5">C80</text>
<text x="241.9" y="88.5">C82</text>
<text x="247" y="88.5">C85</text>
<text x="252.1" y="88.5">C87</text>
<text x="257.2" y="88.5">C89</text>
<text x="262.3" y="88.5">C91</text>
<text x="267.3" y="88.5">C93</text>
<text x="272.4" y="88.5">C94</text>
<text x="62.7" y="94.8">ES_ENABLE</text>
<text x="62.7" y="92.3">CP_SELECT</text>
<text x="81.2" y="92.3">McBSP_CLKX</text>
<text x="82.4" y="94.8">McBSP_FSR</text>
<text x="162.6" y="94.8">Q3</text>
<text x="174.6" y="93.6">C75</text>
<text x="194.8" y="92.3">ADCRESEXT</text>
<text x="209.1" y="92.3">VDDCORE</text>
<text x="209.1" y="94.8">VDDCORE</text>
<text x="231.1" y="91">100n 100n 100n 100n 100n 100n 100n 100n 100n</text>
<text x="62.7" y="97.4">EC_ENABLE</text>
<text x="62.7" y="99.9">PARITY_ENABLE</text>
<text x="152.4" y="101.2">R40</text>
<text x="174.6" y="96.1">10u</text>
<text x="182.9" y="96.1">R42</text>
<text x="182.9" y="98.7">24k9</text>
<text x="194.8" y="99.9">GND</text>
<text x="194.8" y="97.4">GND</text>
<text x="209.1" y="97.4">VDDCORE</text>
<text x="209.1" y="99.9">VDDCORE</text>
<text x="48.8" y="105">GND</text>
<text x="62.7" y="107.5">SPI_WAKE</text>
<text x="62.7" y="102.5">STDBY_ENABLEn</text>
<text x="83.4" y="106.3">PPT_WRITE</text>
<text x="84" y="103.7">PPT_READ</text>
<text x="152.4" y="103.7">10k</text>
<text x="159.3" y="107.5">GND</text>
<text x="166" y="104.1" transform="rotate(-90 166 104.1)">AO3400A</text>
<text x="170.7" y="102.5">GND</text>
<text x="179.6" y="105">GND</text>
<text x="194.8" y="102.5">GND</text>
<text x="194.8" y="105">GND</text>
<text x="194.8" y="107.5">GND</text>
<text x="209.1" y="107.5">VDDCORE</text>
<text x="209.1" y="102.5">VDDCORE</text>
<text x="209.1" y="105">VDDCORE</text>
<text x="231.6" y="105">GND GND GND GND GND GND GND GND GND</text>
<text x="62.7" y="110.1">SPI_FSn</text>
<text x="62.7" y="112.6">SPI_CLK_IN</text>
<text x="83.2" y="111.4">PPT_DATA0</text>
<text x="83.2" y="113.9">PPT_DATA1</text>
<text x="85.2" y="108.8">PPT_ACK</text>
<text x="149.1" y="110.1">GND</text>
<text x="194.8" y="110.1">GND</text>
<text x="194.8" y="112.6">GND</text>
<text x="209.1" y="110.1">VDDCORE</text>
<text x="209.1" y="112.6">VDDCORE</text>
<text x="231.1" y="111.4">100n 100n 100n 100n 100n 100n</text>
<text x="231.8" y="108.8">C78</text>
<text x="236.9" y="108.8">C81</text>
<text x="241.9" y="108.8">C83</text>
<text x="247" y="108.8">C86</text>
<text x="252.1" y="108.8">C88 C90</text>
<text x="62.7" y="115.2">SPI_CLK</text>
<text x="62.7" y="117.7">SPI_STE</text>
<text x="83.2" y="116.4">PPT_DATA2</text>
<text x="83.2" y="119">PPT_DATA3</text>
<text x="194.8" y="115.2">GND</text>
<text x="194.8" y="117.7">GND</text>
<text x="212.2" y="117.7">VDDIO</text>
<text x="62.7" y="120.2">SPI_RX_DATA</text>
<text x="62.7" y="122.8">SPI_TX_DATA</text>
<text x="62.7" y="125.3">SPI_GENSTE</text>
<text x="83.2" y="121.5">PPT_DATA4</text>
<text x="83.2" y="124.1">PPT_DATA5</text>
<text x="194.8" y="120.2">GND</text>
<text x="194.8" y="122.8">GND</text>
<text x="194.8" y="125.3">GND</text>
<text x="212.2" y="120.2">VDDIO</text>
<text x="212.2" y="122.8">VDDIO</text>
<text x="212.2" y="125.3">VDDIO</text>
<text x="231.6" y="125.3">GND GND GND GND GND GND</text>
<text x="62.7" y="130.4">X1/XCLKIN</text>
<text x="83.2" y="126.6">PPT_DATA6</text>
<text x="83.2" y="129.1">PPT_DATA7</text>
<text x="194.8" y="130.4">GND</text>
<text x="194.8" y="127.9">GND</text>
<text x="212.2" y="127.9">VDDIO</text>
<text x="212.2" y="130.4">VDDIO</text>
<text x="235.5" y="130.4">R43</text>
<text x="62.7" y="132.9">X2</text>
<text x="194.8" y="132.9">GND</text>
<text x="194.8" y="135.5">GND</text>
<text x="212.2" y="132.9">VDDIO</text>
<text x="212.2" y="135.5">VDDIO</text>
<text x="235.5" y="132.9">5R1</text>
<text x="194.8" y="138">GND</text>
<text x="194.8" y="140.6">GND</text>
<text x="194.8" y="143.1">GND</text>
<text x="212.2" y="140.6">3v3FL</text>
<text x="194.8" y="148.2">IO_GND</text>
<text x="209.9" y="145.6">VREF_1V</text>
<text x="209.9" y="148.2">VREF_2V</text>
<text x="248.3" y="146.9">100n</text>
<text x="248.3" y="144.4">C84</text>
<text x="187.2" y="154.5">GND</text>
<text x="228" y="152">C76</text>
<text x="228" y="154.5">10u</text>
<text x="236.9" y="152">C79</text>
<text x="236.9" y="154.5">10u</text>
<text x="244.3" y="153.3">GND</text>
<text x="224" y="160.9">GND</text>
<text x="232.9" y="160.9">GND</text>
</g>
<g font-size="1.8" fill="#0000c2">
<text x="106.7" y="37.7">RXD must</text>
<text x="106.7" y="39.8">during</text>
<text x="113.8" y="39.8">a</text>
<text x="116.2" y="39.8">Hard</text>
<text x="117.4" y="37.7">be</text>
<text x="120.8" y="37.7">held</text>
<text x="121.7" y="39.8">Reset.</text>
<text x="126" y="37.7">HIGH</text>
<text x="34.2" y="53.1">Ignored</text>
<text x="37.7" y="51">RATE[5:0]=XXXXXX</text>
<text x="42.5" y="53.1">in</text>
<text x="45.4" y="53.1">UART mode</text>
<text x="30.9" y="64.2">IFSELECT[2:0]=101</text>
<text x="57.1" y="65.8">0</text>
<text x="57.1" y="63.3">1</text>
<text x="29.9" y="66.3">Packet</text>
<text x="37.4" y="66.3">Mode</text>
<text x="40.1" y="68.3">No</text>
<text x="43.4" y="66.3">(UART)</text>
<text x="43.8" y="68.3">Codec</text>
<text x="57.1" y="68.3">1</text>
<text x="27.7" y="75.2">S_COM_RATE[2:0]=100</text>
<text x="35.8" y="77.2">460,800</text>
<text x="44.8" y="77.2">Baud</text>
<text x="57.1" y="73.4">0</text>
<text x="57.1" y="76">0</text>
<text x="57.1" y="83.6">0</text>
<text x="57.1" y="78.5">1</text>
<text x="57.1" y="88.7">0</text>
<text x="57.1" y="86.1">0</text>
<text x="100.3" y="88.8" transform="rotate(-90 100.3 88.8)">not</text>
<text x="100.3" y="84.6" transform="rotate(-90 100.3 84.6)">used.</text>
<text x="57.1" y="91.2">0</text>
<text x="57.1" y="93.7">0</text>
<text x="57.1" y="98.8">0</text>
<text x="57.1" y="96.3">0</text>
<text x="100.3" y="96.2" transform="rotate(-90 100.3 96.2)">McBSP</text>
<text x="57.1" y="112.5" transform="rotate(-90 57.1 112.5)">used.</text>
<text x="100.3" y="113.8" transform="rotate(-90 100.3 113.8)">used.</text>
<text x="57.1" y="116.7" transform="rotate(-90 57.1 116.7)">not</text>
<text x="57.1" y="121" transform="rotate(-90 57.1 121)">SPI</text>
<text x="100.3" y="122.7" transform="rotate(-90 100.3 122.7)">PPT not</text>
<text x="52.2" y="129.3">1V8</text>
<text x="247.6" y="134.1">Flash</text>
<text x="247.6" y="136.1">No</text>
<text x="251.3" y="136.1">idea</text>
<text x="253.9" y="134.1">Supply</text>
<text x="256.5" y="136.1">why</text>
<text x="261.1" y="136.1">it's</text>
<text x="265.2" y="136.1">filtered,</text>
<text x="247.6" y="138.2">but</text>
<text x="251.8" y="138.2">everyone</text>
<text x="261.3" y="138.2">does</text>
<text x="266.9" y="138.2">it!</text>
<text x="43.2" y="156.5">Designer</text>
<text x="43.2" y="158.5">AMBE-3000R</text>
<text x="52.5" y="156.5">Notes:</text>
<text x="57" y="158.5">Manual:</text>
<text x="59.6" y="156.5">https://www.dvsinc.com/manuals/Designer_Notes.pdf</text>
<text x="65.5" y="158.5">https://www.dvsinc.com/manuals/AMBE-3000R_manual.pdf</text>
<text x="43.2" y="164.6">When</text>
<text x="43.2" y="166.6">is</text>
<text x="46" y="166.6">necessary</text>
<text x="49.2" y="164.6">designing</text>
<text x="56.5" y="166.6">that</text>
<text x="59.4" y="164.6">a</text>
<text x="61.4" y="166.6">the</text>
<text x="61.8" y="164.6">system</text>
<text x="65.6" y="166.6">UART_TX pin</text>
<text x="69.5" y="164.6">using</text>
<text x="75.7" y="164.6">the</text>
<text x="78.6" y="166.6">(pin</text>
<text x="79.8" y="164.6">UART interface</text>
<text x="83.5" y="166.6">111</text>
<text x="88.3" y="166.6">QFP -</text>
<text x="95.2" y="164.6">on</text>
<text x="96" y="166.6">pin</text>
<text x="98.7" y="164.6">the</text>
<text x="100" y="166.6">C7</text>
<text x="102.8" y="164.6">AMBE-3000</text>
<text x="103.7" y="166.6">BGA)</text>
<text x="109.3" y="166.6">be</text>
<text x="112.7" y="166.6">held</text>
<text x="115.4" y="164.6">Vocoder</text>
<text x="118" y="166.6">high</text>
<text x="123.2" y="166.6">at</text>
<text x="124.1" y="164.6">Chip</text>
<text x="126.2" y="166.6">boot.</text>
<text x="132.2" y="166.6">This</text>
<text x="43.2" y="168.7">will</text>
<text x="47.6" y="168.7">ensure</text>
<text x="55.1" y="168.7">the</text>
<text x="59.2" y="168.7">AMBE-3000</text>
<text x="71.8" y="168.7">Vocoder</text>
<text x="80.4" y="168.7">Chip</text>
<text x="85.8" y="168.7">will</text>
<text x="90.2" y="168.7">start</text>
<text x="95.8" y="168.7">in</text>
<text x="98.7" y="168.7">the</text>
<text x="102.8" y="168.7">proper</text>
<text x="110.1" y="168.7">configuration</text>
<text x="43.2" y="175">Packet</text>
<text x="50.7" y="175">mode</text>
<text x="57" y="175">-</text>
<text x="59.7" y="175">see</text>
<text x="64.1" y="175">section</text>
<text x="72.1" y="175">5.1.3</text>
<text x="78.1" y="175">in</text>
<text x="81" y="175">the</text>
<text x="85.1" y="175">manual</text>
</g>
<g font-size="1.8" fill="#a90000">
<text x="59" y="45.5">126</text>
<text x="93.3" y="45.5">111</text>
<text x="59" y="53.1">123</text>
<text x="59" y="50.5">124</text>
<text x="59" y="48">125</text>
<text x="93.3" y="48">112</text>
<text x="93.9" y="53.1">43</text>
<text x="93.9" y="50.5">64</text>
<text x="59" y="58.2">121</text>
<text x="59" y="55.6">122</text>
<text x="93.9" y="58.2">44</text>
<text x="60.3" y="63.2">2</text>
<text x="60.3" y="65.8">3</text>
<text x="93.9" y="60.7">45</text>
<text x="93.9" y="63.2">61</text>
<text x="93.9" y="65.8">69</text>
<text x="60.3" y="68.3">4</text>
<text x="93.9" y="68.3">60</text>
<text x="59.6" y="73.4">89</text>
<text x="59.6" y="75.9">90</text>
<text x="93.9" y="73.4">70</text>
<text x="93.9" y="75.9">71</text>
<text x="59.6" y="78.5">91</text>
<text x="60.3" y="83.6">5</text>
<text x="93.9" y="81">18</text>
<text x="93.9" y="83.6">19</text>
<text x="60.3" y="86.1">7</text>
<text x="60.3" y="88.6">8</text>
<text x="93.9" y="86.1">21</text>
<text x="93.9" y="88.6">22</text>
<text x="191.1" y="86.1">113</text>
<text x="218.4" y="86.1">20</text>
<text x="218.4" y="88.6">29</text>
<text x="59" y="93.7">119</text>
<text x="60.3" y="91.2">9</text>
<text x="93.9" y="91.2">23</text>
<text x="93.9" y="93.7">24</text>
<text x="161" y="93.4" transform="rotate(-90 161 93.4)">3</text>
<text x="164.4" y="90.9">1</text>
<text x="169.5" y="90.9">2</text>
<text x="191.7" y="91.2">16</text>
<text x="218.4" y="91.2">42</text>
<text x="218.4" y="93.7">56</text>
<text x="59" y="96.3">120</text>
<text x="59.6" y="101.3">75</text>
<text x="59.6" y="98.8">79</text>
<text x="154.2" y="96.3">1</text>
<text x="161" y="101" transform="rotate(-90 161 101)">2</text>
<text x="191.7" y="98.8">12</text>
<text x="191.7" y="101.3">15</text>
<text x="192.3" y="96.3">6</text>
<text x="218.4" y="96.3">63</text>
<text x="218.4" y="98.8">74</text>
<text x="218.4" y="101.3">82</text>
<text x="59" y="106.4">106</text>
<text x="93.9" y="102.6">46</text>
<text x="93.9" y="105.2">47</text>
<text x="93.9" y="107.7">48</text>
<text x="191.7" y="103.9">17</text>
<text x="191.7" y="106.4">26</text>
<text x="217.8" y="106.4">102</text>
<text x="218.4" y="103.9">94</text>
<text x="59.6" y="109">80</text>
<text x="59.6" y="111.5">86</text>
<text x="93.9" y="110.2">33</text>
<text x="93.9" y="112.8">34</text>
<text x="191.7" y="109">39</text>
<text x="191.7" y="111.5">53</text>
<text x="217.8" y="109">110</text>
<text x="217.8" y="111.5">114</text>
<text x="59.6" y="114">27</text>
<text x="59.6" y="116.6">28</text>
<text x="59.6" y="119.1">31</text>
<text x="93.9" y="115.3">35</text>
<text x="93.9" y="117.9">36</text>
<text x="191.7" y="114">59</text>
<text x="191.7" y="116.6">62</text>
<text x="191.7" y="119.1">73</text>
<text x="218.4" y="119.1">13</text>
<text x="219" y="116.6">1</text>
<text x="59.6" y="121.7">32</text>
<text x="59.6" y="124.2">77</text>
<text x="93.9" y="120.4">37</text>
<text x="93.9" y="122.9">38</text>
<text x="93.9" y="125.5">40</text>
<text x="191.7" y="121.7">88</text>
<text x="191.7" y="124.2">95</text>
<text x="218.4" y="121.7">14</text>
<text x="218.4" y="124.2">25</text>
<text x="59.6" y="131.8">57</text>
<text x="59.6" y="129.3">58</text>
<text x="93.9" y="128">41</text>
<text x="191.1" y="129.3">103</text>
<text x="191.1" y="131.8">109</text>
<text x="191.7" y="126.7">97</text>
<text x="217.8" y="131.8">104</text>
<text x="218.4" y="126.7">49</text>
<text x="218.4" y="129.3">83</text>
<text x="191.1" y="134.4">115</text>
<text x="191.1" y="136.9">117</text>
<text x="217.8" y="134.4">118</text>
<text x="191.1" y="139.4">127</text>
<text x="191.1" y="142">128</text>
<text x="218.4" y="139.4">52</text>
<text x="191.7" y="147.1">30</text>
<text x="218.4" y="144.5">10</text>
<text x="218.4" y="147.1">11</text>
</g>
<g font-size="1.8" fill="#725600">
<text x="103.1" y="46.6">AMBE_UART_TX</text>
<text x="103.1" y="51.7">AMBE_UART_RTS</text>
<text x="103.1" y="49.1">AMBE_UART_RX</text>
<text x="131.9" y="97.4">AMBE_UART_DTR</text>
<text x="34.2" y="130.4">AMBE_CLK_IN</text>
</g>
</svg>
